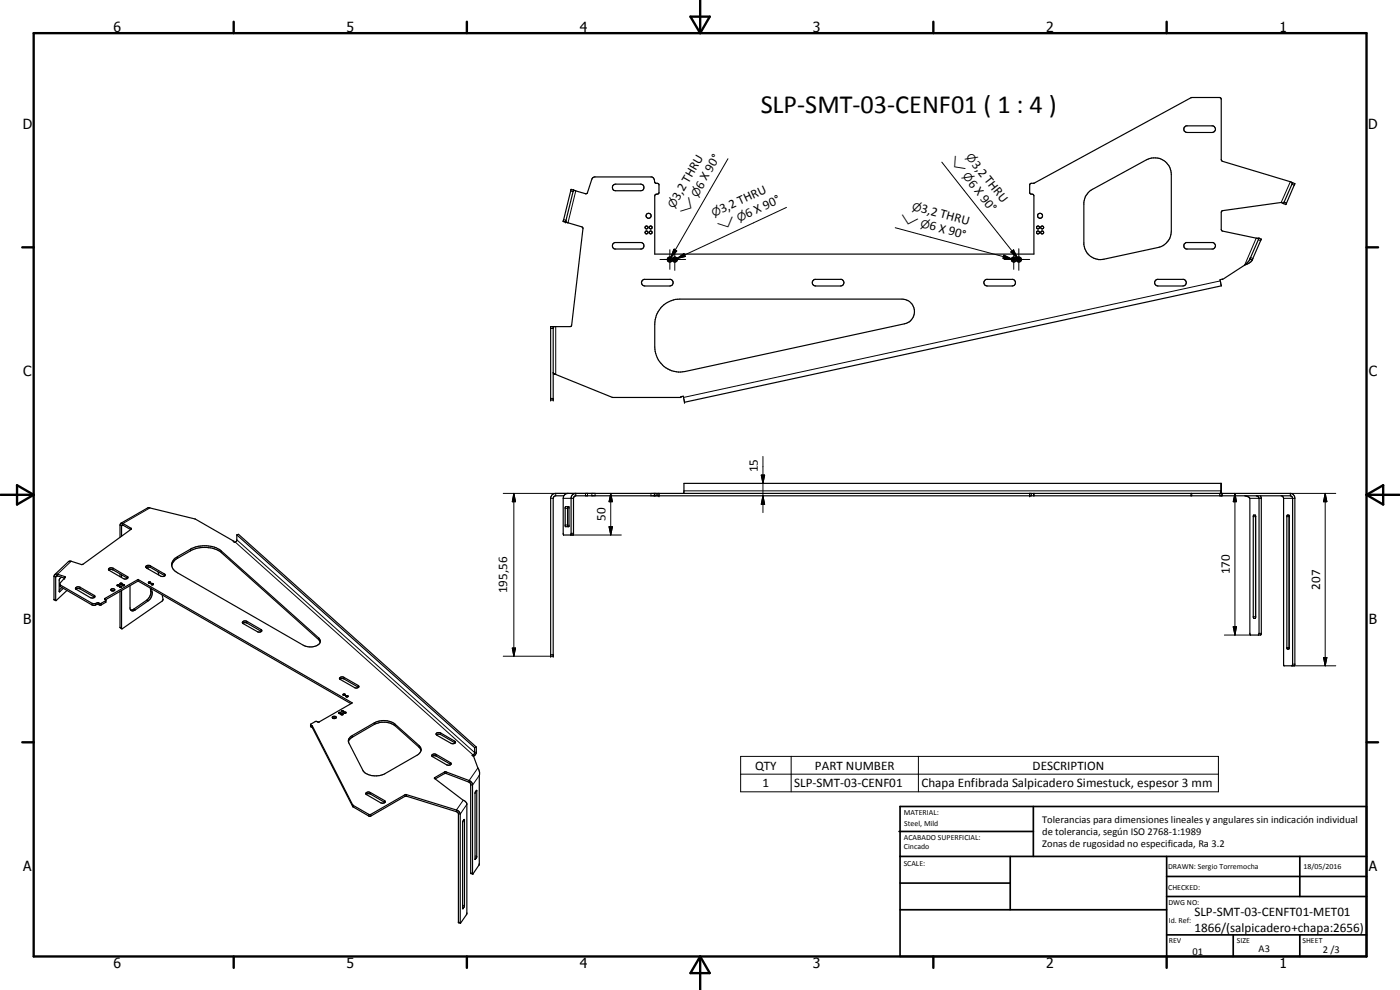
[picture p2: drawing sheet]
<svg xmlns="http://www.w3.org/2000/svg" width="420mm" height="297mm" viewBox="0 0 420 297" stroke-linecap="round" stroke-linejoin="round" font-family="sans-serif">
<g fill="none" stroke="#000" stroke-width=".35">
<path d="M355.4 38.2l.6-.4h8a1.01 1.01 0 0 1 .8 1.1 1.01 1.01 0 0 1-1 .9h-7.5a1 1 0 0 1-.9-.6 1 1 0 0 1 0-1zM172.1 57l-.7-.1-2.4 9.5M172.1 57l-2.4 9.6M183.9 55.7l.9-.5h7.5a.99 .99 0 0 1 .9 1 .99 .99 0 0 1-.9 1h-7.5a1 1 0 0 1-.9-.5 1 1 0 0 1 0-1zM326.6 57.8l1.3-1 16.2-8.9a5 5 0 0 1 7.4 4.4v17.1a5.1 5.1 0 0 1-3.9 4.9l-16.3 3.5a5 5 0 0 1-6-4.4v-12.7l.4-1.6zM387.9 54.9l-2.7 6.2M387.9 54.8l-21.3-6.6-.1-18.4-.5-.5h-8.6l-47 25.6-1.3 .3-.1 2.7 .2 .3 .9 .1 .2 .5v17.4h-113.8v-17.4l.3-.5 .8-.1 .2-.3v-2.5l-.4-.4h-.6l-.3-.4a1.32 1.32 0 0 0-.9-1.5h-17.2l-.8 .7-1.3 4.2-.3 .1-3.9-1.1M387.9 54.8v.1M387.9 54.8l.7 .3M388.6 55.1l-2.7 6.2M388.6 55.1h.1M169 66.4h.1"/>
<path d="M169 66.4l.7 .2M169.1 66.4l1.4 .4M169.7 66.6h.1M169.8 66.6h.1M169.9 66.6l.1 .1M170.2 66.8h.3M170.5 66.8l4.1 1.3 .4 .5-3.5 29.1-.4 .3h-5.8v22h.7v-22M183.9 73.2l.6-.4h8a1.02 1.02 0 0 1 .7 .9 1.02 1.02 0 0 1-.7 1h-8a1.03 1.03 0 0 1-.6-1.5zM195.1 69.3a.44 .44 0 0 1 .6 .4 .44 .44 0 0 1-.6 .4l-.3-.2zM355.4 73.2l.6-.4h8a1 1 0 0 1 .8 .9 1 1 0 0 1-.8 1h-8a1.03 1.03 0 0 1-.6-1.5zM373.5 79.5l-6.6 4.4h-.8l.5 1.8M375.1 77.7l.7 .3"/>
<path d="M375.8 78a3.9 3.9 0 0 1-2.3 1.5M377.7 71.5h.1M377.9 71.5l.6 .3-2.7 6.2M377.9 71.5l-2.6 5.8a4.3 4.3 0 0 1-1.8 2.2M385.2 61.1l-.7-.4-17.6 2.5-.3 .2-.1 5.5 .3 .4 10.4 2.2h.7M385.2 61.1h.1M385.2 61.1l.7 .3M385.9 61.3v.1M192.7 84.2l.6-.4h7.9a1.01 1.01 0 0 1 .8 1.1 1.01 1.01 0 0 1-1 .9h-7.5a.99 .99 0 0 1-.8-1.6zM198.7 91.9a7.8 7.8 0 0 1 5.3-2.2h66.7a3.7 3.7 0 0 1 3.7 3.4 3.7 3.7 0 0 1-2.9 4.1l-65.9 14.3a7.5 7.5 0 0 1-9.1-7.4l.1-8.2a7.5 7.5 0 0 1 2.1-4zM244 84.2l.5-.4h8a1.01 1.01 0 0 1 .7 1.1 1.01 1.01 0 0 1-.9 .9h-7.5a.99 .99 0 0 1-.8-1.6zM295.4 84.2l.6-.4h8a1.01 1.01 0 0 1 .7 1.1 1.01 1.01 0 0 1-.9 .9h-7.5a1 1 0 0 1-.9-.5 1 1 0 0 1 0-1.1z"/>
<path d="M346.7 84.2l.6-.4h7.9a1.01 1.01 0 0 1 .8 1.1 1.01 1.01 0 0 1-1 .9h-7.5a.99 .99 0 0 1-.8-1.6zM366.6 85.7v.1M366.6 85.8l-161.2 34.9-.3-1.8-.8 .1 .1 .3h-20.6l-17-6.9M166 112.1l.8 .3M166 111.8l.8 .6M36.2 157.1h.7l2.5 1.4v.3l-14.5 10.5-.4 .1-3.1-1h-.8l-4.2 4M36.2 157.1l-.2 .5v3.6M36.3 157l7.9-4.6 .6-.1 13.8 3.4 11.6 6.7M39.2 158.9l-2.3-1.3h-.4v3.3M169.7 152.1l1-.1 .1 .2-.1 5.8h-1l-.1-.2zM170.5 148a1.45 1.45 0 0 0-1.5 1.5l.1 10.9 2.9 .1 .1-11.1 .3-.5 .4-.1h214.5M170.5 152v6"/>
<path d="M170.7 158h.1M171.4 149.5h.7M172.8 148.6v-.6a1.4 1.4 0 0 0-1.4 1.2l-.1 11.3M197.8 148v.8M205.1 148l.2-3h161.3l-.1 3M205.1 148h.1M309 148v.8M366.4 145l-.2 3M366.5 148v.8M373.5 148.8l1.2 .3 .4 .4v40.7l.2 .3h3l.2-.5v-40.5M376.2 154.6h.5l.1 .3v30.3l-.2 .3h-.4l-.1-.3zM376.8 154.9v30.3"/>
<path d="M377 148.8l.4 .1 .5 .6M377.9 149.5h.6M377.9 149.5v40.5l-.3 .5M378.3 148.8l.2 .7M386.9 154.9l-.1-.3h-.4l-.2 .3v39.5l.2 .4h.3l.2-.4M386.9 154.9v39.5M386.9 154.9v39.6M387.3 148h-220.5a1.52 1.52 0 0 0-1.5 1.5v47.4h.7v-47.4l.6-.7h2.6M387.3 148l.9 .5 .4 1v49.8l-.2 .5h-3.1l-.1-.2v-50.1l-.2-.5-.5-.2M387.3 148.8l.4 .2 .2 .5v49.8l-.1 .5M387.3 148v.8M16.2 173v6.9l.6 .3"/>
<path d="M16.2 173l.5 .1M17.3 172.3l2.3 .8-1.6 1.9v.9l10.1 5.8a2.55 2.55 0 0 1 2.2-.2l1.5-.9-.1-.6M17.3 172.3v.3M17.3 172.3h-.8l-.3 .7M17.9 175.3l9.7 5.7 .8 .1a1.98 1.98 0 0 1 1.9 0l1.5-1M18.4 173.1l-.6 .9v3.5l1.2-1M18.6 176.3l-.8 .7M19.3 173.4v.2M19.4 173.5l-2.2-.7-.5 .2 .1 7.2M20.1 177.2l-3.3 3M22.7 176.4l.6-.3 .7 .1 4.3 2.4 .2 .5-.8 .4-.6-.2-4.3-2.5zM22.8 176.8l1.1-.2 4.5 2.6"/>
<path d="M32.7 170.6l.6-.3 .6 .2 4.4 2.5 .1 .4-.6 .3-.8-.1-4.3-2.5zM32.7 171.1l.5-.2 .7 .1 4.4 2.5M33.3 176.8l.8-.1 .3 .2a.58 .58 0 0 1-.6 .5 .58 .58 0 0 1-.5-.6zM33.4 177.2h.9M35.1 175.6l.5-.2 .2 .2-.5 .2zM35.8 175.9h.5l.2 .2-.4 .1zM36 175h.6a.32 .32 0 0 1-.3 .3 .32 .32 0 0 1-.3-.3zM36 177.4v10.8l.5 .4M36 172.2v.8M36.5 177.2v11.4M36.5 172.5v.8M36.6 175.6l.4-.3 .4 .2-.2 .3z"/>
<path d="M39 175.7v6.8a.79 .79 0 0 0 1.1 .8l4.3-3a2.95 2.95 0 0 0 1.3-2.6l-.2-1M41.4 173.9l-9.9 5.6-.1 .2 .3 .3M41.4 173.9l64.3 37-10 5.8-1-.2-1.4 .8M41.4 174.3l-9.7 5.7M41.4 173.9v.4M41.4 174.3l63.9 36.8M43.8 169.8l1.1-.1 4.4 2.5a.42 .42 0 0 1 .2 .5 .42 .42 0 0 1-.5 .3l-.8-.2-4.2-2.4-.2-.2zM44 170.2l-.1 .1M44 170.2v.2M44.4 170.1l.7 .1 4.4 2.6M44.4 170.1l-.4 .1M44.4 170.1l.1 .6"/>
<path d="M44.6 174.6l.6 .2-.3 .2-.3-.1zM44.7 174.9h.1M44.8 174.9v.1M45 174.9h-.3M45.1 176.4l.1 1a3.1 3.1 0 0 1-1.2 2.7l-4.1 2.8-.7 .1M45.5 175.4h.5M45.5 175.4l-.1-.2 .4-.2 .2 .2v.2M45.6 175.4h-.1M45.6 175.4h.3M45.9 175.4h.1M47.4 171.6l.3 .9M48.7 178.5l.2 1.3-.2 .5-12.2 8.3"/>
<path d="M51.6 169.7a3.4 3.4 0 0 1 1.7-2.2l3.9-2.2a8.9 8.9 0 0 1 9.3 .5l29.2 26.1 .4 .8M52.2 167.8l5-3a8.8 8.8 0 0 1 9.3 .6l29.2 26a1.38 1.38 0 0 1 .3 1.5 1.38 1.38 0 0 1-1.1 .9 4.8 4.8 0 0 1-3.9-.2l-37.7-21.7a2.46 2.46 0 0 1-1.1-4.1zM70.2 162.4v.2M71.1 160.5l-.1 1.8-.7 .4-.3-.3h.2M71.1 160.5l.5-.2 71.3 63.9M71.1 160.5l71.3 63.8M72.8 186.6l.3-.2h.8l4.7 2.7a.81 .81 0 0 1-1.4 .4l-4.2-2.4zM72.8 187l1.1-.1 4.6 2.6M93.2 217.5l.6 .3 12.2 23.8 5.1 2.8 10.8-6 15.1 4.6M93.2 217.3v.7l.6 .4 12.2 23.7 4.7 2.8h.5l10.3-6h.5l15 4.6M93.3 217.3h-.1M99.9 215.5h.8"/>
<path d="M99.9 215.5l-.2-.3 .3-.3 .9 .2-.2 .4M101.6 213.8l.3-.1 .4 .2-.5 .2zM102 203.8l1.1-.2 4.5 2.6M102 203.8l-.1-.3 .4-.3h.8l4.4 2.5 .2 .3-.1 .2M102 203.8l4.5 2.6 1.1-.2M102.3 214.2l.5-.1 .2 .2-.5 .2zM102.4 213.4l.5-.2 .3 .2-.6 .2zM103 208.6h.5M103 208.6l-.1-.3 .4-.1 .3 .1-.1 .3M103.2 208.6h.2M103.9 209h.5M103.9 209l-.1-.2 .2-.1 .5 .1-.1 .2"/>
<path d="M103.9 209.1h.4M104.6 222.5l.2-.5 .6-.6 6.9-4.1a6 6 0 0 1 6.2 .4l7.3 6.5 .6 1M105.1 221.1l7.2-4.2a6 6 0 0 1 6.2 .4l7.3 6.4a1.69 1.69 0 0 1-.6 2.9l-9.6 5.5a5.7 5.7 0 0 1-6.6-.7l-4.4-8.7v-.8zM109.9 237.9l.7-.3 .6 .2 4.2 2.4 .2 .5-.8 .3-.6-.1-4.3-2.6zM109.9 238.3l.5-.2 .8 .2 4.3 2.5M129.6 226.6l.6-.4 .7 .2 4.3 2.4 .2 .5-.8 .3-.5-.1-4.3-2.5zM129.7 226.9l1.1-.1 4.5 2.6M130.6 233.7l3-1.7 7.2 2.7M131 220.5l-.1-.2a.84 .84 0 0 1 1.3-.4l4.4 2.6v.4M131 220.5l4.5 2.6 1.1-.2M131 220.5l.5-.2 .7 .1 4.4 2.5M140.8 234.2l-7-2.6-3.4 1.8 9.1 6.9 .6 .8v33.1l-2 2.8"/>
<path d="M140.8 234.7l.5 .5v26.7l.6 .4M140.8 234.2l.8 .5 .2 .7v26.8M140.8 234.2v.5M141.3 235.5l.5 .1M142.4 224.3v1.7l-.1 .3-.6 .3 .4 .3 1.8 4.8-.1 27.5-1.9 3.1M142.9 224.2v1.9l-.8 .8M142.9 224.2l-.5 .1M142.9 237.2l.2 20-.5 .7v-20zM137 243.5l.6 .6v32.8M137 243l.7 .4 .4 .9v32.7M137 243v.5M139.3 245.9l.1 25.9-.5 .9-.1-26z"/>
<path d="M142.7 257.9h.1M137.6 276.9h.1M137.6 276.9l.6 .1M138.8 272.6h.1M141.8 262.2l.1 .1"/>
<circle cx="194" cy="69.7" r=".43"/>
<circle cx="194" cy="68.3" r=".44"/>
<circle cx="194.6" cy="64.7" r=".75"/>
<circle cx="195.3" cy="68.2" r=".45"/>
<circle cx="201" cy="77.9" r=".74"/>
<circle cx="201" cy="77.9" r=".45"/>
<circle cx="202.5" cy="77.9" r=".45"/>
<circle cx="202.5" cy="77.9" r=".75"/>
<circle cx="304.2" cy="77.9" r=".75"/>
<circle cx="304.3" cy="77.9" r=".45"/>
<circle cx="305.8" cy="77.9" r=".45"/>
<circle cx="305.8" cy="77.9" r=".75"/>
<circle cx="311.5" cy="68.3" r=".44"/>
<circle cx="311.5" cy="69.7" r=".44"/>
<circle cx="312.1" cy="64.7" r=".74"/>
<circle cx="312.8" cy="68.2" r=".44"/>
<circle cx="312.8" cy="69.7" r=".44"/>
<circle cx="103.5" cy="213.9" r=".28"/>
</g>
<g fill="none" stroke="#000" stroke-width=".3">
<path d="M171.3 57.3l.7 .2M172.8 57.3l-2.3 9.5M218.5 47.6l-17.1 29.6M282.6 48.6l22.7 28.7M387.3 54.5l-2.8 6.2M387.7 55.3l.7 .3M169.2 65.9l.7 .2M198.1 77.9h7.7M201 74.9v5.9M202.2 74.8l.9 .5-1.7 1.9zM202.5 74.6v6.5M203.2 77.6l2.1-1.5 .4 .9z"/>
<path d="M236 62.2l-32.8 15.4M268.7 68.3l34.9 9.4M301.3 76.5l2.3 1.2-2.6-.2zM301.3 77.9h7.7M303.3 75.6l.9-.6 1.1 2.3zM304.2 74.9v5.9M305.8 74.6v6.5M375.3 77.3l.7 .3M377 71.5l-3.5 8M377.6 71.9l.7 .3M385.4 60.6l.7 .3M165.3 98.6h.7"/>
<path d="M166.8 98v14.4M366.2 84.3l-161.1 35M165.3 119.5h.7M229 136.9v16.9M39.3 158.5v.3M45 152.4l-8.1 4.7v.5l-.4 .2-.5-.2M151 148h27.6v.8M154.2 148l.5 2.5h-1zM154.2 148v48.9M165.3 149.5h.7M166.8 148v.8M169 149.5h2.4"/>
<path d="M169.6 157.5h.7M169.6 152.5h.7M172.8 148.6v.2M175.7 148v.8M176.3 148v.8M177.6 148v.8M182.8 158h1l-.5 2.5zM183.3 148l.5 2.5h-1zM183.3 148v12.5M195.4 148v.8M196.4 148v.8M196.5 148v.8"/>
<path d="M196.9 148v.8M197.3 148v.8M205.3 147.3h161.3M228.5 142.5h1l-.5 2.5zM229 148.8l.5 2.5h-1zM309.5 148v.8M310.2 148v.8M310.4 148v.8M357.4 148v.8M357.7 148v.8M366 148v.8M366.8 148v.8"/>
<path d="M370.6 148l.5 2.5h-1zM370.6 148v42.5M375.1 149.5h2.8M376.1 155h.7M385.2 149.5h3.4M386.2 155h.7M387.3 148h13.6M397.7 148l.5 2.5h-1zM397.7 148v51.8M16.2 179.8l.5 .2M17.1 172.8l-.4 .3M17.3 172.6v.2"/>
<path d="M17.8 177.5h.2M18.1 175.6v.4M19.4 173v.5M21.4 168.4l-4.1 3.9M24 176.2v.5M28.3 178.6v.5M31.5 179.5v.4M33.9 170.5v.5M38.2 173v.4M45.1 169.8v.4M45.2 177.4l.5 .3M49.3 172.2v.5"/>
<path d="M53.3 167v.5M57.2 164.8v.5M66.5 165.4v.4M70.6 162.6l71.3 63.9v.3M71.1 162l71.3 63.8 .5-.2M171.3 160.5h15.2M171.4 160h.7M27.6 181v.5M28.7 181.1v.4M29.1 180.9v.5M29.6 180.9v.5M29.8 181v.5"/>
<path d="M30.4 181v.5M31.7 180.3v.5M36 188.2l.5 .3M40.2 182.8l.4 .2M44 180.1l.4 .2M74.1 186.4v.5M78.3 188.9v.5M95.7 191.4v.5M151 196.9h14.3M153.7 194.4h1l-.5 2.5zM165.3 196.4h.7M367.4 190.5h7.9"/>
<path d="M370.1 188h1l-.5 2.5zM376.1 185h.7M377.9 190h.6M386.2 194.3h.7M387.7 199.8h13.2M387.9 199.3h.7M397.2 197.3h1l-.5 2.5zM93.3 217.6v.5M93.7 217.8v.5M93.8 217.8v.6M103.2 203.2v.5M107.5 205.7v.5"/>
<path d="M112.3 216.9v.4M118.5 217.3v.4M132.2 219.9v.5M105.7 220.7v.5M111.2 237.8v.5M121.5 238.5v.4M122 238.4v.5M125.8 223.7v.5M130.5 233.3v.3M130.9 226.4v.5M133.4 231.6v.5M133.9 231.6v.5"/>
<path d="M135.2 228.8v.5M136.5 222.4v.4M142.9 237.3h.2M143.4 230.4l-2.6 3.8M143.8 232.7l-2 2.9M222.3 226.9h143.4v10.7h-143.4zM222.3 232.3h143.4M237.4 226.9v10.7M275.6 226.9v10.7M105.9 241.6v.4M106 241.6v.5M110.7 244.3v.6"/>
<path d="M111.3 244.3v.6M115.4 240.2v.5M139 240.1l-2 2.9M139.2 246h.2M140.1 241.3l-2 3-.5-.2M142.6 257.8h.1M142.6 257.4l.3 .1M142.6 256.8l.5 .1M137.6 276.7l.5 .1M138.8 272.5l.2 .1M138.8 272.2h.4M138.8 271.6l.6 .1"/>
<path d="M141.3 261.9l.5 .1"/>
</g>
<g fill="#000">
<circle cx="172.1" cy="57" r=".18"/>
<circle cx="169.7" cy="66.6" r=".18"/>
<circle cx="375.1" cy="77.7" r=".18"/>
<circle cx="165.3" cy="120" r=".18"/>
<circle cx="166" cy="120" r=".18"/>
<circle cx="205.4" cy="120.7" r=".18"/>
<circle cx="197.8" cy="148" r=".18"/>
<circle cx="197.8" cy="148.8" r=".18"/>
<circle cx="309" cy="148" r=".18"/>
<circle cx="309" cy="148.8" r=".18"/>
<circle cx="19.4" cy="173.5" r=".18"/>
<circle cx="165.3" cy="196.9" r=".18"/>
<circle cx="166" cy="196.9" r=".18"/>
<circle cx="139.3" cy="245.9" r=".18"/>
</g>
<g fill="none" stroke="#000" stroke-width=".71">
<path d="M10.1 9.9h400v277.1h-400zM70.1 6.5v3.4M140.1 6.5v3.4M207.2 5h5.8l-2.9 4.9zM210.1 0v9.9M280.1 6.5v3.4M350.1 6.5v3.4M6.7 74.2h3.4M410.1 74.2h3.5M.1 148.5h10M5.1 145.6l5 2.9-5 2.9zM410.1 148.5h10"/>
<path d="M410.1 148.5l5-2.9v5.8zM6.7 222.7h3.4M410.1 222.7h3.5M70.1 287v3.4M140.1 287v3.4M210.1 287v10M210.1 287l2.9 5h-5.8zM280.1 287v3.4M350.1 287v3.4"/>
</g>
<g fill="none" stroke="#000" stroke-width=".51">
<path d="M269.8 249.5h40.3M270.1 242h140v45h-140zM270.1 257h140M303.2 257v16M310.1 242v15M350.1 257v30M390.1 257v12M270.1 265h33.1M270.1 273h80M350.1 269h60M350.1 263h60M350.1 280.5h60"/>
<path d="M370.1 280.5v6.5M390.1 280.5v6.5"/>
</g>
<g fill="#000">
<path d="M202.2 74.8l.9 .5-1.7 1.9zM203.2 77.6l2.1-1.5 .4 .9zM301.3 76.5l2.3 1.2-2.6-.2zM303.3 75.6l.9-.6 1.1 2.3zM154.2 148l.5 2.5h-1zM182.8 158h1l-.5 2.5zM183.3 148l.5 2.5h-1zM228.5 142.5h1l-.5 2.5zM229 148.8l.5 2.5h-1zM370.6 148l.5 2.5h-1zM397.7 148l.5 2.5h-1zM153.7 194.4h1l-.5 2.5z"/>
<path d="M370.1 188h1l-.5 2.5zM397.2 197.3h1l-.5 2.5z"/>
</g>
<text font-size="7.9" x="228.3" y="33.9">SLP-SMT-03-CENF01 ( 1 : 4 )</text>
<g font-size="4.2">
<text x="34" y="9.6">6</text>
<text x="104" y="9.6">5</text>
<text x="174" y="9.6">4</text>
<text x="244" y="9.6">3</text>
<text x="314" y="9.6">2</text>
<text x="384" y="9.6">1</text>
<text x="6.8" y="38.7">D</text>
<text x="410.6" y="38.7">D</text>
<text x="7" y="112.9">C</text>
<text x="410.8" y="112.9">C</text>
<text x="7" y="187.1">B</text>
<text x="410.8" y="187.1">B</text>
<text x="7" y="261.4">A</text>
<text x="410.8" y="261.4">A</text>
<text x="34" y="290.4">6</text>
<text x="104" y="290.4">5</text>
<text x="174" y="290.4">4</text>
<text x="244" y="290.4">3</text>
<text x="314" y="290.4">2</text>
<text x="384" y="290.4">1</text>
</g>
<g font-size="3.9">
<text x="291.5" y="49.4" transform="rotate(52 291.5 49.4)">3,2 THRU</text>
<text x="210.7" y="56.9" transform="rotate(-60 210.7 56.9)">6 X 90°</text>
<text x="290.4" y="55.1" transform="rotate(52 290.4 55.1)">6 X 90°</text>
<text x="203.7" y="60.2" transform="rotate(-60 203.7 60.2)">3,2 THRU</text>
<text x="216.8" y="64.1" transform="rotate(-25 216.8 64.1)">3,2 THRU</text>
<text x="224.4" y="65.4" transform="rotate(-25 224.4 65.4)">6 X 90°</text>
<text x="276.3" y="63.7" transform="rotate(15 276.3 63.7)">3,2 THRU</text>
<text x="278.8" y="68.8" transform="rotate(15 278.8 68.8)">6 X 90°</text>
<text x="227.4" y="141.7" transform="rotate(-90 227.4 141.7)">15</text>
<text x="181.8" y="156.3" transform="rotate(-90 181.8 156.3)">50</text>
<text x="369.1" y="172.3" transform="rotate(-90 369.1 172.3)">170</text>
<text x="152.2" y="178" transform="rotate(-90 152.2 178)">195,56</text>
<text x="396.2" y="176.9" transform="rotate(-90 396.2 176.9)">207</text>
<text x="226.6" y="230.9">QTY</text>
<text x="244.6" y="230.9">PART NUMBER</text>
<text x="309.9" y="230.9">DESCRIPTION</text>
<text x="228.8" y="236.2">1</text>
<text x="238.3" y="236.2">SLP-SMT-03-CENF01</text>
<text x="276.6" y="236.3">Chapa Enfibrada Salpicadero Simestuck, espesor 3 mm</text>
<text x="358.5" y="275">SLP-SMT-03-CENFT01-MET01</text>
<text x="358.5" y="279.7">1866/(salpicadero+chapa:2656)</text>
</g>
<g font-size="3.3">
<text x="284.8" y="47.9" transform="rotate(52 284.8 47.9)">w</text>
<text x="289.8" y="47.2" transform="rotate(52 289.8 47.2)">n</text>
<text x="288.7" y="52.9" transform="rotate(52 288.7 52.9)">n</text>
<text x="209.3" y="59.4" transform="rotate(-60 209.3 59.4)">n</text>
<text x="202.3" y="62.6" transform="rotate(-60 202.3 62.6)">n</text>
<text x="206.1" y="64.8" transform="rotate(-60 206.1 64.8)">w</text>
<text x="214.2" y="65.2" transform="rotate(-25 214.2 65.2)">n</text>
<text x="273.6" y="62.9" transform="rotate(15 273.6 62.9)">n</text>
<text x="216.1" y="69.2" transform="rotate(-25 216.1 69.2)">w</text>
<text x="221.8" y="66.5" transform="rotate(-25 221.8 66.5)">n</text>
<text x="269.9" y="66.5" transform="rotate(15 269.9 66.5)">w</text>
<text x="276.1" y="68.1" transform="rotate(15 276.1 68.1)">n</text>
</g>
<g font-size="3.1">
<text x="312.7" y="246.8">Tolerancias para dimensiones lineales y angulares sin indicación individual</text>
<text x="312.7" y="250.4">de tolerancia, según ISO 2768-1:1989</text>
<text x="312.7" y="254">Zonas de rugosidad no especificada, Ra 3.2</text>
<text x="357.9" y="286.4">01</text>
<text x="377.7" y="285.6">A3</text>
<text x="397" y="285.9">2 /3</text>
</g>
<g font-size="2.4">
<text x="271.2" y="244.4">MATERIAL:</text>
<text x="271.3" y="252">ACABADO SUPERFICIAL:</text>
<text x="271.4" y="247.9">Steel, Mild</text>
<text x="271.3" y="254.6">Cincado</text>
<text x="271.2" y="259.7">SCALE:</text>
<text x="350.6" y="260.8">DRAWN: Sergio Torremocha</text>
<text x="391.2" y="260.6">18/05/2016</text>
<text x="350.6" y="267">CHECKED:</text>
<text x="350.6" y="271.4">DWG NO:</text>
<text x="350.8" y="276.9">Id. Ref:</text>
<text x="350.8" y="282.8">REV</text>
<text x="371.2" y="282.9">SIZE</text>
<text x="390.9" y="282.9">SHEET</text>
</g>
</svg>
